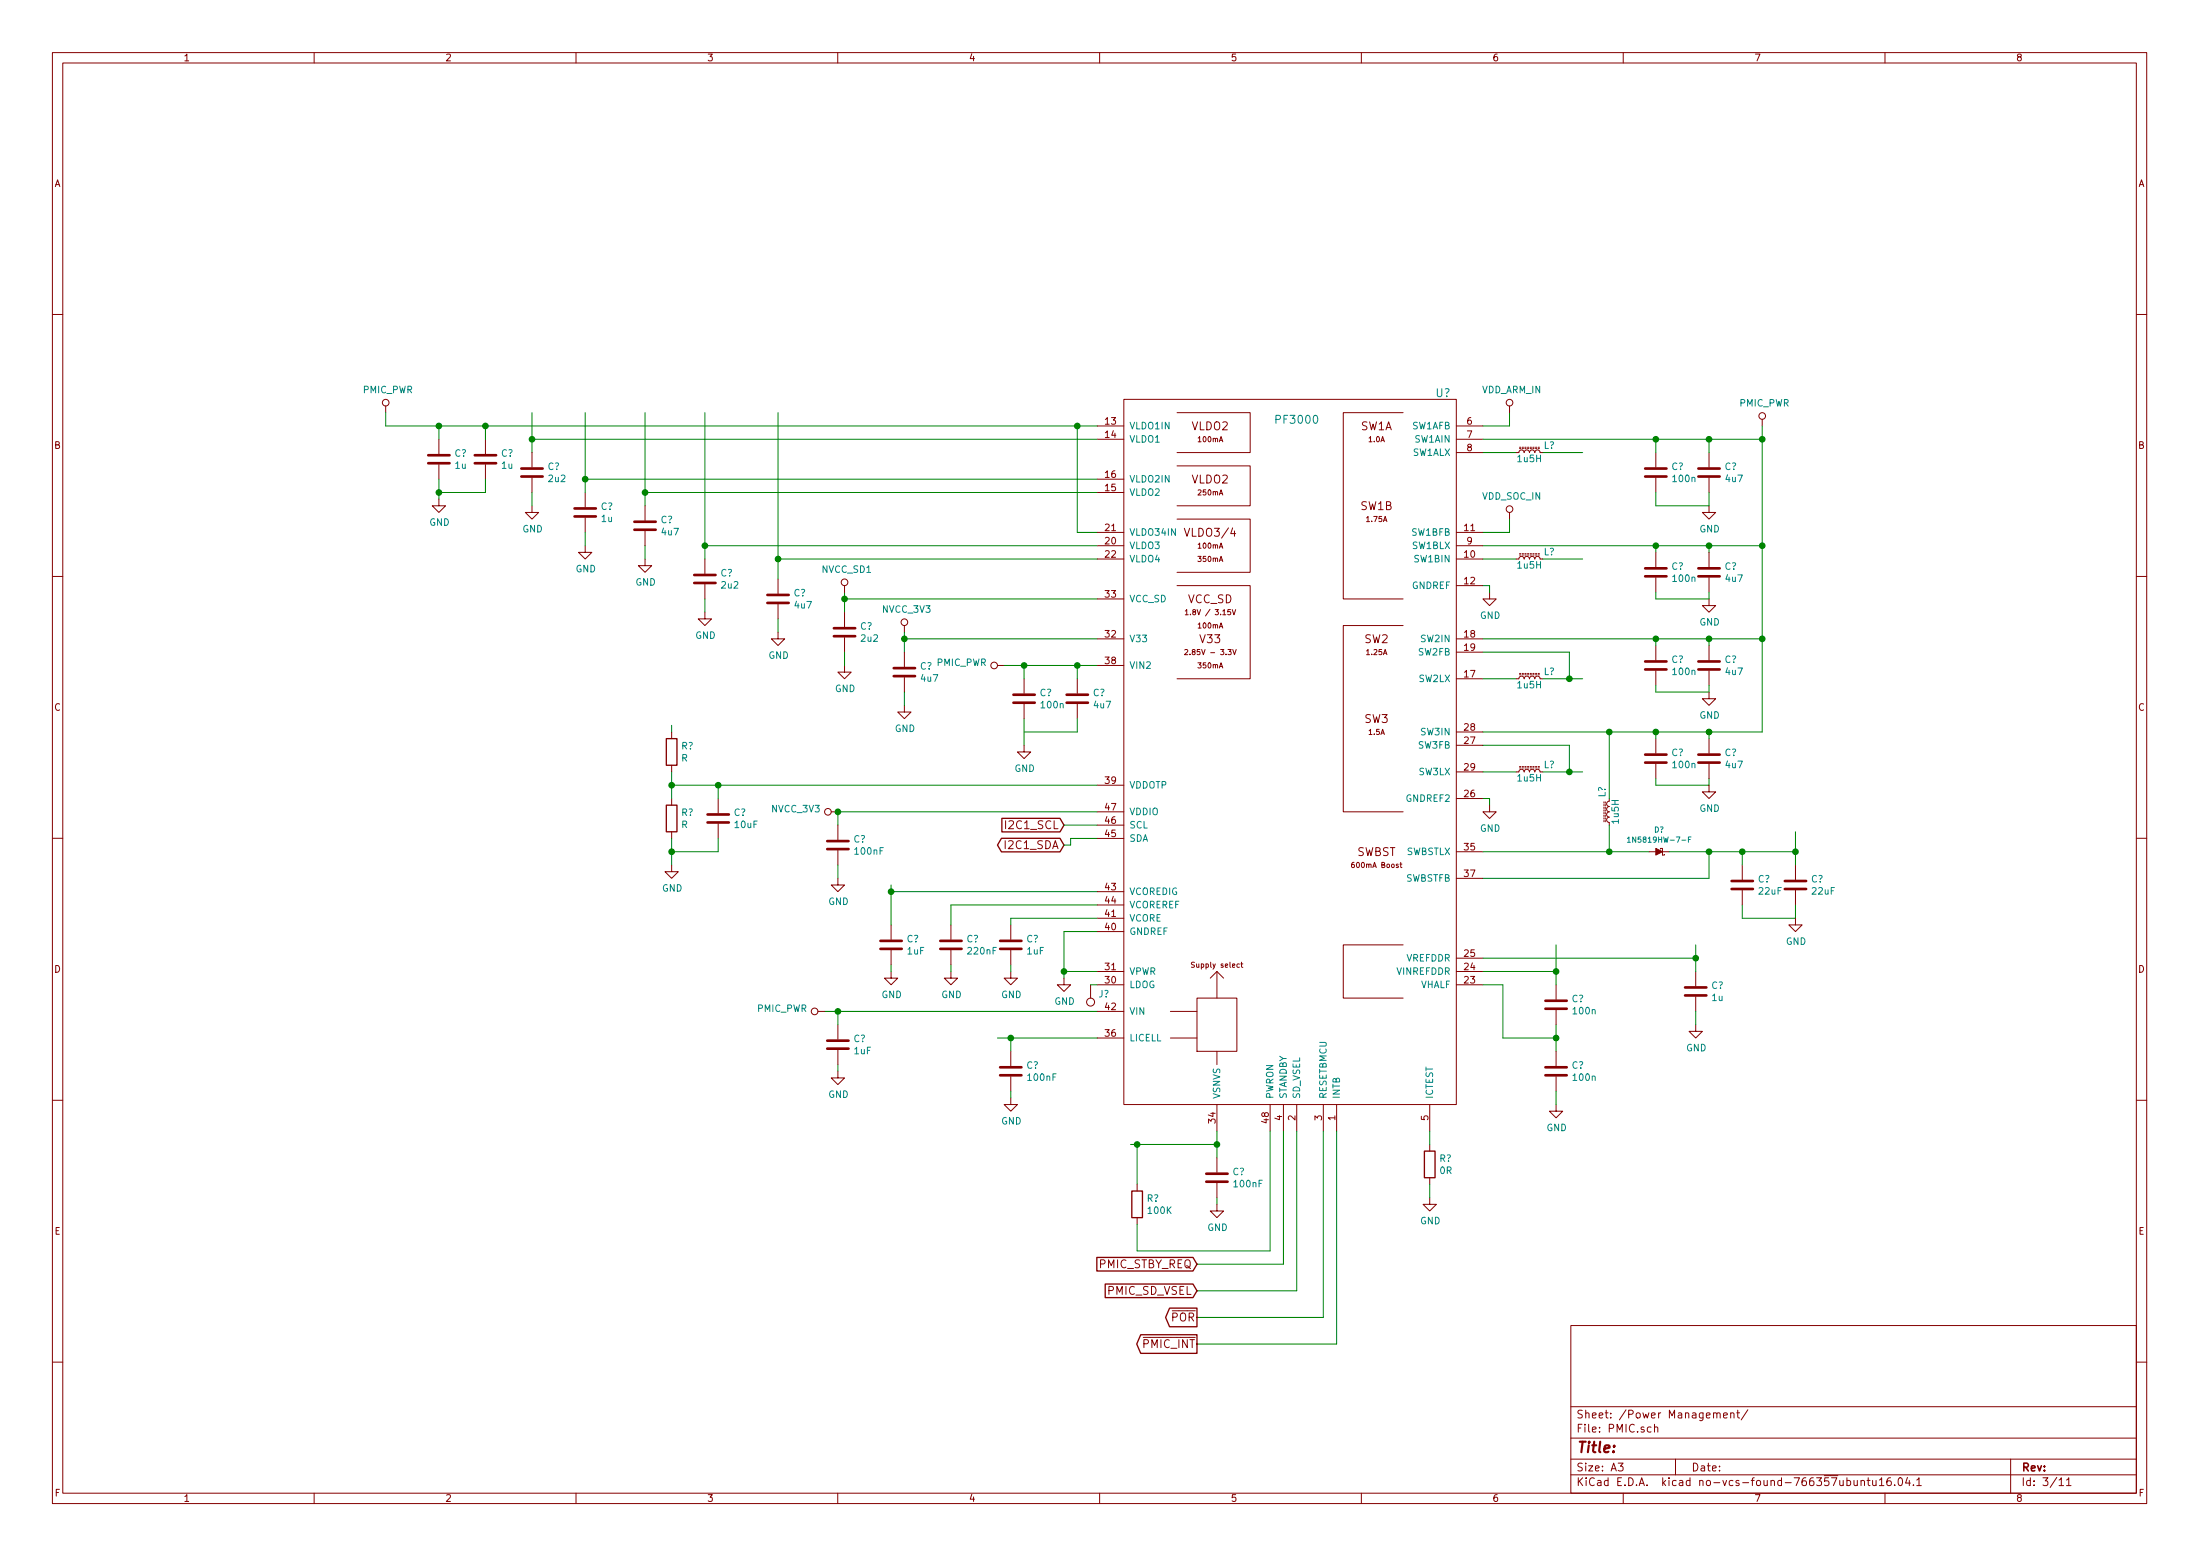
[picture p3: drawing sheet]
<svg xmlns="http://www.w3.org/2000/svg" width="420mm" height="297mm" viewBox="0 0 420 297" stroke-linecap="round" stroke-linejoin="round" font-family="sans-serif">
<g fill="none" stroke="#840000" stroke-width=".19">
<path d="M10 10h400v277h-400zM12 12h396v273.1h-396zM60 10v2M110 10v2M160 10v2M210 10v2M260 10v2M310 10v2M360 10v2M10 60h2M73.7 77.5v1.3M214.6 76.2h63.5v134.7h-63.5z"/>
<path d="M224.8 78.8h14v7.6h-14M268 78.8h-11.5v35.5h11.5M288.3 77.5v1.3M408 60h2M83.8 95.3v1.3h1.3l-1.3 1.2-1.3-1.2h1.3M83.8 83.9v2.8M83.8 88.7v2.8M92.7 83.9v2.8M92.7 88.7v2.8M101.6 96.6v1.2h1.3l-1.3 1.3-1.3-1.3h1.3M101.6 86.4v2.8M101.6 91.2v2.8"/>
<path d="M111.8 94v2.8M111.8 98.8v2.8M123.2 96.6v2.8M209.5 81.3h5.1M209.5 83.9h5.1M209.5 94h5.1M209.5 91.5h5.1M224.8 88.9h14v7.7h-14M224.8 99.1h14v10.2h-14M278.1 81.3h5.1M278.1 83.9h5.1M278.1 86.4h5.1"/>
<path d="M288.3 97.8v1.3M290.1 86.4l.1-.3 .3-.2 .4 .1 .2 .4 .1-.3 .3-.2 .4 .1 .2 .4 .1-.3 .3-.2 .4 .1 .2 .4 .1-.3 .3-.2 .5 .1 .1 .4h.5M290.2 85.6h.2M290.2 85.4h.2M290.7 85.6h.3M290.7 85.4h.3M291.2 85.6h.3M291.2 85.4h.3M291.7 85.6h.3M291.7 85.4h.3M292.2 85.6h.3M292.2 85.4h.3"/>
<path d="M292.7 85.6h.3M292.7 85.4h.3M293.2 85.6h.3M293.2 85.4h.3M293.8 85.6h.2M293.8 85.4h.2M316.2 86.4v2.8M316.2 91.2v2.8M326.4 96.6v1.2h1.3l-1.3 1.3-1.3-1.3h1.3M326.4 86.4v2.8M326.4 91.2v2.8M336.5 80v1.3"/>
<path d="M10 110h2M111.8 104.2v1.2h1.2l-1.2 1.3-1.3-1.3h1.3M123.2 106.7v1.3h1.3l-1.3 1.3-1.3-1.3h1.3M123.2 101.4v2.8M134.6 116.9v1.2h1.3l-1.3 1.3-1.3-1.3h1.3M134.6 106.7v2.8M134.6 111.5v2.8M148.6 110.5v2.8M148.6 115.4v2.7M161.3 111.8v1.3M161.3 116.9v2.8M172.7 119.4v1.3"/>
<path d="M209.5 104.2h5.1M209.5 106.7h5.1M209.5 101.6h5.1M209.5 114.3h5.1M224.8 111.8h14v17.8h-14M226.4 116.6l.2-.2v1M226.4 117.4h.5M235.3 116.4l.4 1 .3-1M268 119.4h-11.5v35.6h11.5M278.1 104.2h5.1M278.1 106.7h5.1M278.1 101.6h5.1"/>
<path d="M278.1 111.8h5.1M284.5 113.1v1.2h1.2l-1.2 1.3-1.3-1.3h1.3M290.1 106.7l.1-.3 .3-.2 .4 .1 .2 .4 .1-.3 .3-.2 .4 .1 .2 .4 .1-.3 .3-.2 .4 .1 .2 .4 .1-.3 .3-.2 .5 .1 .1 .4h.5M290.2 106h.2M290.2 105.7h.2M290.7 106h.3M290.7 105.7h.3M291.2 106h.3M291.2 105.7h.3M291.7 106h.3M291.7 105.7h.3M292.2 106h.3"/>
<path d="M292.2 105.7h.3M292.7 106h.3M292.7 105.7h.3M293.2 106h.3M293.2 105.7h.3M293.8 106h.2M293.8 105.7h.2M316.2 105.4v2.8M316.2 110.3v2.8M326.4 114.3v1.3h1.3l-1.3 1.3-1.3-1.3h1.3M326.4 105.4v2.8M326.4 110.3v2.8"/>
<path d="M408 110h2M128.3 139.7v1.3M148.6 120.7v1.3h1.3l-1.3 1.2-1.3-1.2h1.3M161.3 127v1.3h1.3l-1.3 1.3-1.3-1.3h1.3M161.3 121.7v2.8M172.7 134.7v1.2h1.3l-1.3 1.3-1.3-1.3h1.3M172.7 124.5v2.8M172.7 129.3v2.8M190.5 127h1.3M195.6 129.6v2.8M195.6 134.4v2.8M205.7 129.6v2.8"/>
<path d="M205.7 134.4v2.8M209.5 122h5.1M209.5 127h5.1M226.3 124.1l.3-.1 .2 .3-.6 .7h.6M235.4 124l.4 1 .3-1M278.1 122h5.1M278.1 129.6h5.1M278.1 139.7h5.1M278.1 124.5h5.1M290.1 129.6l.1-.4 .3-.1 .4 .1 .2 .4 .1-.4 .3-.1 .4 .1 .2 .4 .1-.4 .3-.1 .4 .1 .2 .4 .1-.4 .3-.1 .5 .1 .1 .4h.5M290.2 128.8h.2M290.2 128.6h.2"/>
<path d="M290.7 128.8h.3M290.7 128.6h.3M291.2 128.8h.3M291.2 128.6h.3M291.7 128.8h.3M291.7 128.6h.3M292.2 128.8h.3M292.2 128.6h.3M292.7 128.8h.3M292.7 128.6h.3M293.2 128.8h.3M293.2 128.6h.3"/>
<path d="M293.8 128.8h.2M293.8 128.6h.2M316.2 123.2v2.8M316.2 128.1v2.7M326.4 132.1v1.3h1.3l-1.3 1.3-1.3-1.3h1.3M326.4 123.2v2.8M326.4 128.1v2.7M128.3 146.1v1.3M128.3 152.4v1.3M128.3 158.8v1.3M137.2 152.4v2.8M137.2 157.3v2.8"/>
<path d="M158.7 155h1.3M160 157.5v2.8M195.6 142.3v1.2h1.2l-1.2 1.3-1.3-1.3h1.3M209.5 157.5h5.1M209.5 155h5.1M209.5 149.9h5.1M278.1 152.4h5.1M278.1 142.3h5.1M278.1 147.4h5.1M284.5 153.7v1.3h1.2l-1.2 1.2-1.3-1.2h1.3M290.1 147.4l.1-.4 .3-.2 .4 .2 .2 .4 .1-.4 .3-.2 .4 .2 .2 .4 .1-.4 .3-.2 .4 .2 .2 .4 .1-.4 .3-.2 .5 .2 .1 .4h.5M290.2 146.6h.2"/>
<path d="M290.2 146.3h.2M290.7 146.6h.3M290.7 146.3h.3M291.2 146.6h.3M291.2 146.3h.3M291.7 146.6h.3M291.7 146.3h.3M292.2 146.6h.3M292.2 146.3h.3M292.7 146.6h.3M292.7 146.3h.3M293.2 146.6h.3"/>
<path d="M293.2 146.3h.3M293.8 146.6h.2M293.8 146.3h.2M306.3 153.1v.2M306.3 153.6v.2M306.3 154.1v.2M306.3 154.6v.2M306.3 155.1v.3M306.3 155.6v.3M306.3 156.1v.3M306.3 156.6v.3M306.6 153.1v.2"/>
<path d="M306.6 153.6v.2M306.6 154.1v.2M306.6 154.6v.2M306.6 155.1v.3M306.6 155.6v.3M306.6 156.1v.3M306.6 156.6v.3M307.3 152.9l-.3 .1-.2 .4 .1 .4 .4 .2-.3 .1-.2 .3 .1 .4 .4 .2-.4 .3v.5l.4 .2-.3 .2-.2 .4 .2 .3 .3 .1M316.2 141v2.8M316.2 145.8v2.8M326.4 149.9v1.3h1.3l-1.3 1.2-1.3-1.2h1.3M326.4 141v2.8"/>
<path d="M326.4 145.8v2.8M10 160h2M128.3 165.1v1.3h1.2l-1.2 1.3-1.3-1.3h1.3M160 167.7v1.2h1.3l-1.3 1.3-1.3-1.3h1.3M160 162.3v2.8M170.2 176.6v2.8M181.6 176.6v2.8M193 176.6v2.8M209.5 160.1h5.1M209.5 177.8h5.1M209.5 175.3h5.1M209.5 170.2h5.1"/>
<path d="M209.5 172.8h5.1M267.4 165h.3M267.5 164.6v.9l.2 .1M278.1 162.6h5.1M278.1 167.7h5.1M315 162.6h1.2M317.1 162.1v-.1h.4v1.2h.4v-.1M317.5 162.6h1.3M332.7 165.1v2.8M332.7 170v2.8M342.9 175.3v1.3h1.3l-1.3 1.2-1.3-1.2h1.3M342.9 165.1v2.8"/>
<path d="M342.9 170v2.8M408 160h2M156.2 193.1h1.3M160 195.6v2.8M170.2 185.5v1.2h1.2l-1.2 1.3-1.3-1.3h1.3M170.2 181.4v2.8M181.6 185.5v1.2h1.3l-1.3 1.3-1.3-1.3h1.3M181.6 181.4v2.8M193 185.5v1.2h1.3l-1.3 1.3-1.2-1.3h1.2M193 181.4v2.8M203.2 186.7v1.3h1.3l-1.3 1.3-1.3-1.3h1.3M208.3 188v2.5"/>
<path d="M209.5 198.2h5.1M209.5 193.1h5.1M209.5 188h5.1M209.5 185.5h5.1M223.5 198.2h5.1M223.5 193.1h5.1M228.1 183.7l-.5 .1a.41 .41 0 0 0 .5 .5l-.1 .3h-.5M228.6 190.5h7.6v10.2h-7.6zM232.4 185.5v5M232.4 185.5l-1.3 1.2M232.4 185.5l1.3 1.2M236.7 184.1l-.3-.1-.2 .2 .1 .4h.4"/>
<path d="M237 184h.4M237.1 183.7v.8l.3 .2M268 180.4h-11.5v10.1h11.5M278.1 188h5.1M278.1 185.5h5.1M278.1 182.9h5.1M297.2 188v2.8M297.2 192.8v2.8M323.8 195.6v1.3h1.3l-1.3 1.3-1.2-1.3h1.2M323.8 185.5v2.8M323.8 190.3v2.8M10 210h2"/>
<path d="M160 204.5v1.3h1.3l-1.3 1.2-1.3-1.2h1.3M160 200.4v2.8M193 209.6v1.3h1.3l-1.3 1.2-1.2-1.2h1.2M193 200.7v2.8M193 205.5v2.8M232.4 200.7v2.5M232.4 210.9v5M242.6 210.9v5M245.1 210.9v5M247.6 210.9v5M252.7 210.9v5M255.3 210.9v5"/>
<path d="M273 210.9v5M273 218.5v1.2M297.2 210.9v1.2h1.2l-1.2 1.3-1.3-1.3h1.3M297.2 200.7v2.8M297.2 205.5v2.8M408 210h2M217.2 226.1v1.3M217.2 232.4v1.3M232.4 229.9v1.3h1.3l-1.3 1.2-1.3-1.2h1.3M232.4 221v2.8M232.4 225.8v2.8M273 228.6v1.3h1.3l-1.3 1.3-1.2-1.3h1.2"/>
<path d="M273 224.8v1.3M300 253h108v32.1h-108zM10 260h2M300 278.5h108M300 274.5h108M300 268.5h108M309 279.3h1l-.5 .6 .4 .1v.7l-.2 .1-.7-.1M315.3 272.5l-.4-.1-.3 .3 .1 .6 .2 .1 .4-.1M316 272.5l.2-.1 .3 .1 .1 .9M316 271.9v1.5M320 278.5v3M327.9 269.9l.2-.2 .3 .1 .1 .9"/>
<path d="M329.2 270.2l.7-.1-.1-.3-.4-.1-.2 .2v.7h.6M330.5 269.8l.2-.1 .4 .1 .1 .9M330.5 269.7v1M331.7 269.7h.5M331.9 269.2v1.3l.3 .2M333.8 269.1l-1.3 2M384 278.5v6.6M408 260h2M60 285.1v1.9M110 285.1v1.9M160 285.1v1.9M210 285.1v1.9"/>
<path d="M260 285.1v1.9M300 281.5h108M310 285.1v1.9M352.7 282.7l.4-.1 .3 .3v.6l-.3 .1-.4-.1M354.1 282.6l.1 .9 .3 .1 .2-.1M354.7 282.6v1M355.4 282.7h.1a.37 .37 0 0 1 .6 .1v.8M355.4 282.6v1M356.6 282.6h.5M356.8 282.1v1.3l.3 .2M357.6 282.6v.8a.39 .39 0 0 0 .7 .1M358.3 282.6v1"/>
<path d="M358.9 282.5l.5-.4v1.5M358.9 283.6h.9M360 285.1v1.9M361.1 282.1a.59 .59 0 0 0-.8 .6l.1 .8 .2 .1 .5-.1 .1-.5-.1-.3h-.5l-.3 .3M361.8 283.5v.1M362.6 282.3l.3-.2a.86 .86 0 0 1 .1 1.5l-.4-.3-.1-.6zM364.3 282l-.4 1.1h.9M364.6 282.6v1M365.4 283.5v.1M366.1 282.5l.4-.4v1.5M366.1 283.6h.8M393.2 282.5l.5-.4v1.5"/>
<path d="M393.2 283.6h.9M394.7 282.5l.4-.4v1.5M394.7 283.6h.8"/>
<circle cx="73.7" cy="76.9" r=".63"/>
<circle cx="288.3" cy="76.9" r=".63"/>
<circle cx="336.5" cy="79.4" r=".63"/>
<circle cx="288.3" cy="97.2" r=".63"/>
<circle cx="161.3" cy="111.2" r=".63"/>
<circle cx="172.7" cy="118.8" r=".63"/>
<circle cx="189.9" cy="127" r=".63"/>
<circle cx="158.1" cy="155" r=".63"/>
<circle cx="155.6" cy="193.1" r=".63"/>
<circle cx="208.3" cy="191.3" r=".76"/>
</g>
<g fill="none" stroke="#840000" stroke-width=".51">
<path d="M81.8 88.4h4.1M81.8 86.9h4.1M90.7 88.4h4M90.7 86.9h4M99.6 91h4M99.6 89.4h4M109.7 98.6h4.1M109.7 97.1h4.1M121.2 99.6h4M314.2 91h4.1M314.2 89.4h4.1M324.4 91h4"/>
<path d="M324.4 89.4h4M121.2 101.1h4M132.6 111.3h4.1M132.6 109.8h4.1M146.6 115.1h4M146.6 113.6h4M159.3 119.9h4M314.2 110h4.1M314.2 108.5h4.1M324.4 110h4M324.4 108.5h4M159.3 121.4h4"/>
<path d="M170.7 129.1h4.1M170.7 127.5h4.1M193.5 134.1h4.1M193.5 132.6h4.1M203.7 134.1h4.1M203.7 132.6h4.1M314.2 127.8h4.1M314.2 126.3h4.1M324.4 127.8h4M324.4 126.3h4M135.1 157h4.1M135.1 155.5h4.1"/>
<path d="M314.2 145.6h4.1M314.2 144.1h4.1M324.4 145.6h4M324.4 144.1h4M158 162.1h4.1M158 160.6h4.1M168.1 179.6h4.1M179.6 179.6h4M191 179.6h4.1M330.7 169.7h4.1M330.7 168.2h4.1M340.9 169.7h4"/>
<path d="M340.9 168.2h4M158 198.7h4.1M168.1 181.1h4.1M179.6 181.1h4M191 181.1h4.1M295.1 192.6h4.1M295.1 191h4.1M321.8 190h4.1M321.8 188.5h4.1M158 200.2h4.1M191 205.3h4.1M191 203.7h4.1"/>
<path d="M295.1 205.3h4.1M295.1 203.7h4.1M230.4 225.6h4M230.4 224.1h4"/>
</g>
<g fill="none" stroke="#008400" stroke-width=".19">
<path d="M73.7 78.8v2.5h135.8M101.6 78.8v7.6M111.8 78.8v15.2M123.2 78.8v17.8M134.6 78.8v27.9M148.6 78.8v31.7M288.3 78.8v2.5h-5.1M83.8 81.3v2.6M83.8 91.5v3.8M92.7 81.3v2.6M92.7 91.5v2.5h-8.9M101.6 83.9h107.9"/>
<path d="M101.6 94v2.6M111.8 91.5h97.7M123.2 94h86.3M205.7 81.3v20.3h3.8M283.2 83.9h53.3M283.2 86.4h6.4M288.3 99.1v2.5h-5.1M294.6 86.4h7.7M316.2 94v2.6h10.2v-2.6M316.2 83.9v2.5M326.4 83.9v2.5M336.5 81.3v58.4h-53.3"/>
<path d="M111.8 101.6v2.6M123.2 104.2v2.5M134.6 104.2h74.9M134.6 114.3v2.6M148.6 118.1v2.6M148.6 106.7h60.9M161.3 114.3h48.2M161.3 113.1v3.8M283.2 104.2h53.3M283.2 106.7h6.4M283.2 111.8h1.3v1.3M294.6 106.7h7.7"/>
<path d="M316.2 113.1v1.2h10.2v-1.2M316.2 104.2v1.2M326.4 104.2v1.2M128.3 138.5v1.2M161.3 124.5v2.5M172.7 122h36.8M172.7 120.7v3.8M172.7 132.1v2.6M191.8 127h17.7M195.6 127v2.6M195.6 137.2v5.1M205.7 127v2.6"/>
<path d="M205.7 137.2v2.5h-10.1M283.2 122h53.3M283.2 129.6h6.4M283.2 124.5h16.5v5.1M294.6 129.6h7.7M307.3 139.7v12.7M316.2 130.8v1.3h10.2v-1.3M316.2 122v1.2M316.2 139.7v1.3M326.4 122v1.2M326.4 139.7v1.3M128.3 149.9h81.2"/>
<path d="M128.3 147.4v5M137.2 149.9v2.5M203.2 157.5h6.3M209.5 155h-49.5v2.5M283.2 142.3h16.5v5.1M283.2 147.4h6.4M283.2 152.4h1.3v1.3M294.6 147.4h7.7M307.3 157.5v5.1M316.2 148.6v1.3h10.2v-1.3M342.9 158.8v6.3M128.3 160.1v5"/>
<path d="M137.2 160.1v2.5h-8.9M160 165.1v2.6M170.2 170.2h39.3M170.2 168.9v7.7M209.5 177.8h-6.3v8.9M209.5 175.3h-16.5v1.3M209.5 160.1h-5v1.2h-1.3M209.5 172.8h-27.9v3.8M283.2 162.6h31.8M318.8 162.6h24.1M326.4 162.6v5.1h-43.2M332.7 162.6v2.5"/>
<path d="M332.7 172.8v2.5h10.2v-2.5M157.5 193.1h52M160 193.1v2.5M170.2 184.2v1.3M181.6 184.2v1.3M190.5 198.2h19M193 184.2v1.3M193 198.2v2.5M203.2 185.5h6.3M208.3 188h1.2M283.2 185.5h14M283.2 182.9h40.6"/>
<path d="M283.2 188h3.8v10.2h10.2M297.2 180.4v7.6M297.2 195.6v5.1M323.8 180.4v5.1M323.8 193.1v2.5M160 203.2v1.3M193 208.3v1.3M215.9 218.5h16.5M217.2 218.5v7.6M232.4 215.9v5.1M242.6 215.9v22.9h-25.4v-5.1M245.1 215.9v25.4h-16.5"/>
<path d="M247.6 215.9v30.5h-19M252.7 215.9v35.6h-24.1M255.3 215.9v40.7h-26.7M273 215.9v2.6M297.2 208.3v2.6M232.4 228.6v1.3M273 226.1v2.5"/>
</g>
<g fill="#008400" stroke="#008400" stroke-width=".25">
<circle cx="83.8" cy="81.3" r=".51"/>
<circle cx="92.7" cy="81.3" r=".51"/>
<circle cx="83.8" cy="94" r=".51"/>
<circle cx="111.8" cy="91.5" r=".51"/>
<circle cx="205.7" cy="81.3" r=".51"/>
<circle cx="323.8" cy="182.9" r=".51"/>
<circle cx="297.2" cy="198.2" r=".51"/>
<circle cx="297.2" cy="185.5" r=".51"/>
<circle cx="101.6" cy="83.9" r=".51"/>
<circle cx="123.2" cy="94" r=".51"/>
<circle cx="134.6" cy="104.2" r=".51"/>
<circle cx="148.6" cy="106.7" r=".51"/>
<circle cx="336.5" cy="83.9" r=".51"/>
<circle cx="316.2" cy="104.2" r=".51"/>
<circle cx="316.2" cy="83.9" r=".51"/>
<circle cx="316.2" cy="122" r=".51"/>
<circle cx="326.4" cy="104.2" r=".51"/>
<circle cx="326.4" cy="83.9" r=".51"/>
<circle cx="326.4" cy="122" r=".51"/>
<circle cx="336.5" cy="104.2" r=".51"/>
<circle cx="299.7" cy="129.6" r=".51"/>
<circle cx="316.2" cy="139.7" r=".51"/>
<circle cx="326.4" cy="139.7" r=".51"/>
<circle cx="299.7" cy="147.4" r=".51"/>
<circle cx="336.5" cy="122" r=".51"/>
<circle cx="161.3" cy="114.3" r=".51"/>
<circle cx="172.7" cy="122" r=".51"/>
<circle cx="205.7" cy="127" r=".51"/>
<circle cx="195.6" cy="127" r=".51"/>
<circle cx="307.3" cy="139.7" r=".51"/>
<circle cx="307.3" cy="162.6" r=".51"/>
<circle cx="326.4" cy="162.6" r=".51"/>
<circle cx="332.7" cy="162.6" r=".51"/>
<circle cx="342.9" cy="162.6" r=".51"/>
<circle cx="128.3" cy="149.9" r=".51"/>
<circle cx="137.2" cy="149.9" r=".51"/>
<circle cx="128.3" cy="162.6" r=".51"/>
<circle cx="160" cy="155" r=".51"/>
<circle cx="203.2" cy="185.5" r=".51"/>
<circle cx="170.2" cy="170.2" r=".51"/>
<circle cx="160" cy="193.1" r=".51"/>
<circle cx="193" cy="198.2" r=".51"/>
<circle cx="232.4" cy="218.5" r=".51"/>
<circle cx="217.2" cy="218.5" r=".51"/>
</g>
<path d="M316.2 162l1.3 .6-1.3 .6z" fill="#840000" stroke="#840000" stroke-width=".19"/>
<path d="M323 159.8h-.5v1M310.8 160.1l.3-.3v1M310.8 160.8h.6M322.5 160.3h.3" fill="none" stroke="#008484" stroke-width=".19"/>
<path d="M127.3 141h2v5.1h-2zM127.3 153.7h2v5.1h-2zM191.3 156.2h11.1l.8 1.3-.8 1.3h-11.1zM191.3 160h11.1l.8 1.3-.8 1.3h-11.1l-.8-1.3zM272 219.7h2.1v5.1h-2.1zM216.2 227.4h2v5h-2zM209.5 240h18.3l.8 1.3-.8 1.3h-18.3zM211.1 245.1h16.7l.8 1.3-.8 1.3h-16.7zM217.9 254.8h10.7v3.6h-10.7l-.8-1.8zM223.4 249.7h5.2v3.6h-5.2l-.8-1.8z" fill="none" stroke="#840000" stroke-width=".25"/>
<text font-size="2.8" fill="#840000" x="301" y="277.3">Title:</text>
<g font-size="2.1" fill="#008484">
<text x="274.2" y="75.8">U?</text>
<text x="243.9" y="80.9">PF3000</text>
</g>
<g font-size="2.1" fill="#840000">
<text x="227.6" y="82.1">VLDO2</text>
<text x="259.8" y="82.1">SW1A</text>
<text x="227.6" y="92.3">VLDO2</text>
<text x="259.8" y="97.4">SW1B</text>
<text x="226.7" y="102.4">VLDO3/4</text>
<text x="226.8" y="115.1">VCC_SD</text>
<text x="229.3" y="122.8">V33</text>
<text x="260.6" y="122.8">SW2</text>
<text x="260.6" y="138">SW3</text>
<text x="192.4" y="158.3">I2C1_SCL</text>
<text x="192.2" y="162.1">I2C1_SDA</text>
<text x="259.1" y="163.4">SWBST</text>
<text x="209.8" y="242.1">PMIC_STBY_REQ</text>
<text x="211.5" y="247.2">PMIC_SD_VSEL</text>
<text x="218.4" y="257.3">PMIC_INT</text>
<text x="223.7" y="252.3">POR</text>
<text x="301" y="273.5">File: PMIC.sch</text>
<text x="301" y="270.8">Sheet: /Power Management/</text>
<text x="301" y="280.9">Size: A3</text>
<text x="323" y="280.9">Date:</text>
<text x="386" y="280.9">Rev:</text>
<text x="301" y="283.7">KiCad E.D.A. kicad no-vcs-found-766357ubuntu16.04.1</text>
<text x="386" y="283.7">Id: 3/11</text>
</g>
<g font-size="1.8" fill="#840000">
<text x="35" y="11.7">1</text>
<text x="85" y="11.7">2</text>
<text x="135" y="11.7">3</text>
<text x="185" y="11.7">4</text>
<text x="235" y="11.7">5</text>
<text x="285" y="11.7">6</text>
<text x="335" y="11.7">7</text>
<text x="385" y="11.7">8</text>
<text x="10.4" y="35.7">A</text>
<text x="408.4" y="35.7">A</text>
<text x="211.1" y="81.1">13</text>
<text x="211.1" y="83.6">14</text>
<text x="280.2" y="81.1">6</text>
<text x="280.2" y="83.6">7</text>
<text x="10.4" y="85.7">B</text>
<text x="280.2" y="86.1">8</text>
<text x="408.4" y="85.7">B</text>
<text x="211.1" y="93.8">15</text>
<text x="211.1" y="91.2">16</text>
<text x="211.1" y="101.4">21</text>
<text x="279.7" y="101.4">11</text>
<text x="211.1" y="103.9">20</text>
<text x="211.1" y="106.5">22</text>
<text x="279.7" y="106.5">10</text>
<text x="280.2" y="103.9">9</text>
<text x="279.7" y="111.5">12</text>
<text x="211.1" y="114.1">33</text>
<text x="211.1" y="121.7">32</text>
<text x="279.7" y="121.7">18</text>
<text x="279.7" y="124.2">19</text>
<text x="211.1" y="126.8">38</text>
<text x="279.7" y="129.3">17</text>
<text x="10.4" y="135.7">C</text>
<text x="408.4" y="135.7">C</text>
<text x="279.7" y="142">27</text>
<text x="279.7" y="139.5">28</text>
<text x="211.1" y="149.6">39</text>
<text x="279.7" y="147.1">29</text>
<text x="211.1" y="154.7">47</text>
<text x="279.7" y="152.2">26</text>
<text x="211.1" y="159.8">45</text>
<text x="211.1" y="157.3">46</text>
<text x="279.7" y="162.3">35</text>
<text x="279.7" y="167.4">37</text>
<text x="211.1" y="170">43</text>
<text x="211.1" y="172.5">44</text>
<text x="211.1" y="177.6">40</text>
<text x="211.1" y="175">41</text>
<text x="10.4" y="185.7">D</text>
<text x="211.1" y="185.2">31</text>
<text x="279.7" y="185.2">24</text>
<text x="279.7" y="182.7">25</text>
<text x="408.4" y="185.7">D</text>
<text x="211.1" y="187.7">30</text>
<text x="279.7" y="187.7">23</text>
<text x="211.1" y="192.8">42</text>
<text x="211.1" y="197.9">36</text>
<text x="232.2" y="214.4" transform="rotate(-90 232.2 214.4)">34</text>
<text x="242.3" y="214.4" transform="rotate(-90 242.3 214.4)">48</text>
<text x="244.9" y="213.9" transform="rotate(-90 244.9 213.9)">4</text>
<text x="247.4" y="213.9" transform="rotate(-90 247.4 213.9)">2</text>
<text x="252.5" y="213.9" transform="rotate(-90 252.5 213.9)">3</text>
<text x="255" y="213.9" transform="rotate(-90 255 213.9)">1</text>
<text x="272.8" y="213.9" transform="rotate(-90 272.8 213.9)">5</text>
<text x="10.4" y="235.7">E</text>
<text x="408.4" y="235.7">E</text>
<text x="10.5" y="285.7">F</text>
<text x="35" y="286.7">1</text>
<text x="85" y="286.7">2</text>
<text x="135" y="286.7">3</text>
<text x="185" y="286.7">4</text>
<text x="235" y="286.7">5</text>
<text x="285" y="286.7">6</text>
<text x="335" y="286.7">7</text>
<text x="385" y="286.7">8</text>
<text x="408.5" y="285.7">F</text>
</g>
<g font-size="1.8" fill="#008484">
<text x="69.3" y="75.1">PMIC_PWR</text>
<text x="283" y="75.1">VDD_ARM_IN</text>
<text x="332.2" y="77.6">PMIC_PWR</text>
<text x="215.6" y="82">VLDO1IN</text>
<text x="269.6" y="82">SW1AFB</text>
<text x="86.8" y="87.2">C?</text>
<text x="87" y="89.5">1u</text>
<text x="95.7" y="87.2">C?</text>
<text x="95.9" y="89.5">1u</text>
<text x="104.6" y="89.7">C?</text>
<text x="215.6" y="84.5">VLDO1</text>
<text x="269.7" y="87">SW1ALX</text>
<text x="270.2" y="84.5">SW1AIN</text>
<text x="289.9" y="88.2">1u5H</text>
<text x="294.8" y="85.7">L?</text>
<text x="319.2" y="89.7">C?</text>
<text x="329.4" y="89.7">C?</text>
<text x="104.9" y="92">2u2</text>
<text x="215.6" y="94.7">VLDO2</text>
<text x="215.6" y="92.1">VLDO2IN</text>
<text x="283.1" y="95.4">VDD_SOC_IN</text>
<text x="319.6" y="92">100n</text>
<text x="329.6" y="92">4u7</text>
<text x="82" y="100.4">GND</text>
<text x="99.8" y="101.6">GND</text>
<text x="114.8" y="97.3">C?</text>
<text x="114.9" y="99.7">1u</text>
<text x="126.2" y="99.9">C?</text>
<text x="324.6" y="101.6">GND</text>
<text x="126.4" y="102.2">4u7</text>
<text x="215.6" y="104.8">VLDO3</text>
<text x="215.6" y="102.3">VLDO34IN</text>
<text x="215.6" y="107.4">VLDO4</text>
<text x="269.6" y="102.3">SW1BFB</text>
<text x="269.7" y="104.8">SW1BLX</text>
<text x="270.2" y="107.4">SW1BIN</text>
<text x="294.8" y="106">L?</text>
<text x="109.9" y="109.3">GND</text>
<text x="121.4" y="111.8">GND</text>
<text x="137.6" y="110">C?</text>
<text x="137.9" y="112.4">2u2</text>
<text x="151.6" y="113.9">C?</text>
<text x="157" y="109.4">NVCC_SD1</text>
<text x="269.6" y="112.4">GNDREF</text>
<text x="289.9" y="108.5">1u5H</text>
<text x="319.2" y="108.8">C?</text>
<text x="319.6" y="111.1">100n</text>
<text x="329.4" y="108.8">C?</text>
<text x="329.6" y="111.1">4u7</text>
<text x="151.8" y="116.2">4u7</text>
<text x="168.6" y="117">NVCC_3V3</text>
<text x="215.6" y="115">VCC_SD</text>
<text x="282.7" y="118.1">GND</text>
<text x="324.6" y="119.4">GND</text>
<text x="132.8" y="122">GND</text>
<text x="146.8" y="125.8">GND</text>
<text x="164.3" y="120.2">C?</text>
<text x="164.5" y="122.5">2u2</text>
<text x="215.6" y="122.6">V33</text>
<text x="270.9" y="125.1">SW2FB</text>
<text x="271.5" y="122.6">SW2IN</text>
<text x="175.7" y="127.8">C?</text>
<text x="176" y="130.1">4u7</text>
<text x="178.9" y="127.1">PMIC_PWR</text>
<text x="215.6" y="127.7">VIN2</text>
<text x="271" y="130.2">SW2LX</text>
<text x="289.9" y="131.4">1u5H</text>
<text x="294.8" y="128.9">L?</text>
<text x="319.2" y="126.6">C?</text>
<text x="319.6" y="128.9">100n</text>
<text x="329.4" y="126.6">C?</text>
<text x="329.6" y="128.9">4u7</text>
<text x="159.5" y="132.1">GND</text>
<text x="198.6" y="132.9">C?</text>
<text x="199" y="135.2">100n</text>
<text x="208.7" y="132.9">C?</text>
<text x="209" y="135.2">4u7</text>
<text x="324.6" y="137.2">GND</text>
<text x="130.1" y="143.1">R?</text>
<text x="170.9" y="139.7">GND</text>
<text x="270.9" y="142.9">SW3FB</text>
<text x="271.5" y="140.4">SW3IN</text>
<text x="130.1" y="145.4">R</text>
<text x="193.8" y="147.4">GND</text>
<text x="271" y="148">SW3LX</text>
<text x="289.9" y="149.2">1u5H</text>
<text x="294.8" y="146.6">L?</text>
<text x="319.2" y="144.3">C?</text>
<text x="319.6" y="146.6">100n</text>
<text x="329.4" y="144.3">C?</text>
<text x="329.6" y="146.6">4u7</text>
<text x="130.1" y="155.8">R?</text>
<text x="140.2" y="155.8">C?</text>
<text x="147.4" y="155.1">NVCC_3V3</text>
<text x="215.6" y="155.6">VDDIO</text>
<text x="215.6" y="150.5">VDDOTP</text>
<text x="268.7" y="153.1">GNDREF2</text>
<text x="306.6" y="152.2" transform="rotate(-90 306.6 152.2)">L?</text>
<text x="324.6" y="155">GND</text>
<text x="130.1" y="158.1">R</text>
<text x="140.4" y="158.1">10uF</text>
<text x="163" y="160.8">C?</text>
<text x="215.6" y="160.7">SDA</text>
<text x="215.6" y="158.2">SCL</text>
<text x="282.7" y="158.8">GND</text>
<text x="309.2" y="157.1" transform="rotate(-90 309.2 157.1)">1u5H</text>
<text x="163.4" y="163.2">100nF</text>
<text x="268.5" y="163.2">SWBSTLX</text>
<text x="126.4" y="170.2">GND</text>
<text x="158.2" y="172.8">GND</text>
<text x="215.6" y="170.9">VCOREDIG</text>
<text x="215.6" y="173.4">VCOREREF</text>
<text x="268.4" y="168.3">SWBSTFB</text>
<text x="335.7" y="168.5">C?</text>
<text x="336" y="170.8">22uF</text>
<text x="345.9" y="168.5">C?</text>
<text x="346.2" y="170.8">22uF</text>
<text x="173.2" y="179.9">C?</text>
<text x="184.6" y="179.9">C?</text>
<text x="196" y="179.9">C?</text>
<text x="215.6" y="178.5">GNDREF</text>
<text x="215.6" y="175.9">VCORE</text>
<text x="173.3" y="182.2">1uF</text>
<text x="185" y="182.2">220nF</text>
<text x="196.2" y="182.2">1uF</text>
<text x="268.6" y="183.6">VREFDDR</text>
<text x="341.1" y="180.4">GND</text>
<text x="168.4" y="190.5">GND</text>
<text x="179.8" y="190.5">GND</text>
<text x="191.2" y="190.5">GND</text>
<text x="201.4" y="191.8">GND</text>
<text x="209.8" y="190.4">J?</text>
<text x="215.6" y="188.6">LDOG</text>
<text x="215.6" y="186.1">VPWR</text>
<text x="266.8" y="186.1">VINREFDDR</text>
<text x="271.2" y="188.6">VHALF</text>
<text x="300.2" y="191.3">C?</text>
<text x="326.8" y="188.8">C?</text>
<text x="327" y="191.1">1u</text>
<text x="144.6" y="193.2">PMIC_PWR</text>
<text x="215.6" y="193.7">VIN</text>
<text x="300.6" y="193.6">100n</text>
<text x="163" y="198.9">C?</text>
<text x="163.2" y="201.3">1uF</text>
<text x="215.6" y="198.8">LICELL</text>
<text x="322" y="200.7">GND</text>
<text x="158.2" y="209.6">GND</text>
<text x="196" y="204">C?</text>
<text x="196.4" y="206.3">100nF</text>
<text x="233" y="209.8" transform="rotate(-90 233 209.8)">VSNVS</text>
<text x="243.2" y="209.8" transform="rotate(-90 243.2 209.8)">PWRON</text>
<text x="245.7" y="209.8" transform="rotate(-90 245.7 209.8)">STANDBY</text>
<text x="248.3" y="209.8" transform="rotate(-90 248.3 209.8)">SD_VSEL</text>
<text x="253.4" y="209.8" transform="rotate(-90 253.4 209.8)">RESETBMCU</text>
<text x="255.9" y="209.8" transform="rotate(-90 255.9 209.8)">INTB</text>
<text x="273.7" y="209.8" transform="rotate(-90 273.7 209.8)">ICTEST</text>
<text x="300.2" y="204">C?</text>
<text x="300.6" y="206.3">100n</text>
<text x="191.2" y="214.7">GND</text>
<text x="295.4" y="215.9">GND</text>
<text x="274.9" y="221.8">R?</text>
<text x="235.4" y="224.3">C?</text>
<text x="235.8" y="226.7">100nF</text>
<text x="275" y="224.1">0R</text>
<text x="219" y="229.4">R?</text>
<text x="219.4" y="231.7">100K</text>
<text x="271.2" y="233.7">GND</text>
<text x="230.6" y="235">GND</text>
</g>
<g font-size="1.4" fill="#840000">
<text x="228.9" y="84.4">100mA</text>
<text x="261.4" y="84.4">1.0A</text>
<text x="228.9" y="94.6">250mA</text>
<text x="261.1" y="99.6">1.75A</text>
<text x="228.9" y="104.7">100mA</text>
<text x="228.9" y="107.3">350mA</text>
<text x="227.4" y="117.4">1.8V / 3.15V</text>
<text x="228.9" y="120">100mA</text>
<text x="227.3" y="125">2.85V - 3.3V</text>
<text x="261.1" y="125">1.25A</text>
<text x="228.9" y="127.6">350mA</text>
<text x="261.4" y="140.3">1.5A</text>
<text x="258.5" y="165.7">600mA Boost</text>
<text x="228" y="184.7">Supply select</text>
</g>
<g font-size="1.4" fill="#008484">
<text x="311.9" y="160.8">1N5819HW-7-F</text>
<text x="315.9" y="158.9">D?</text>
</g>
</svg>
